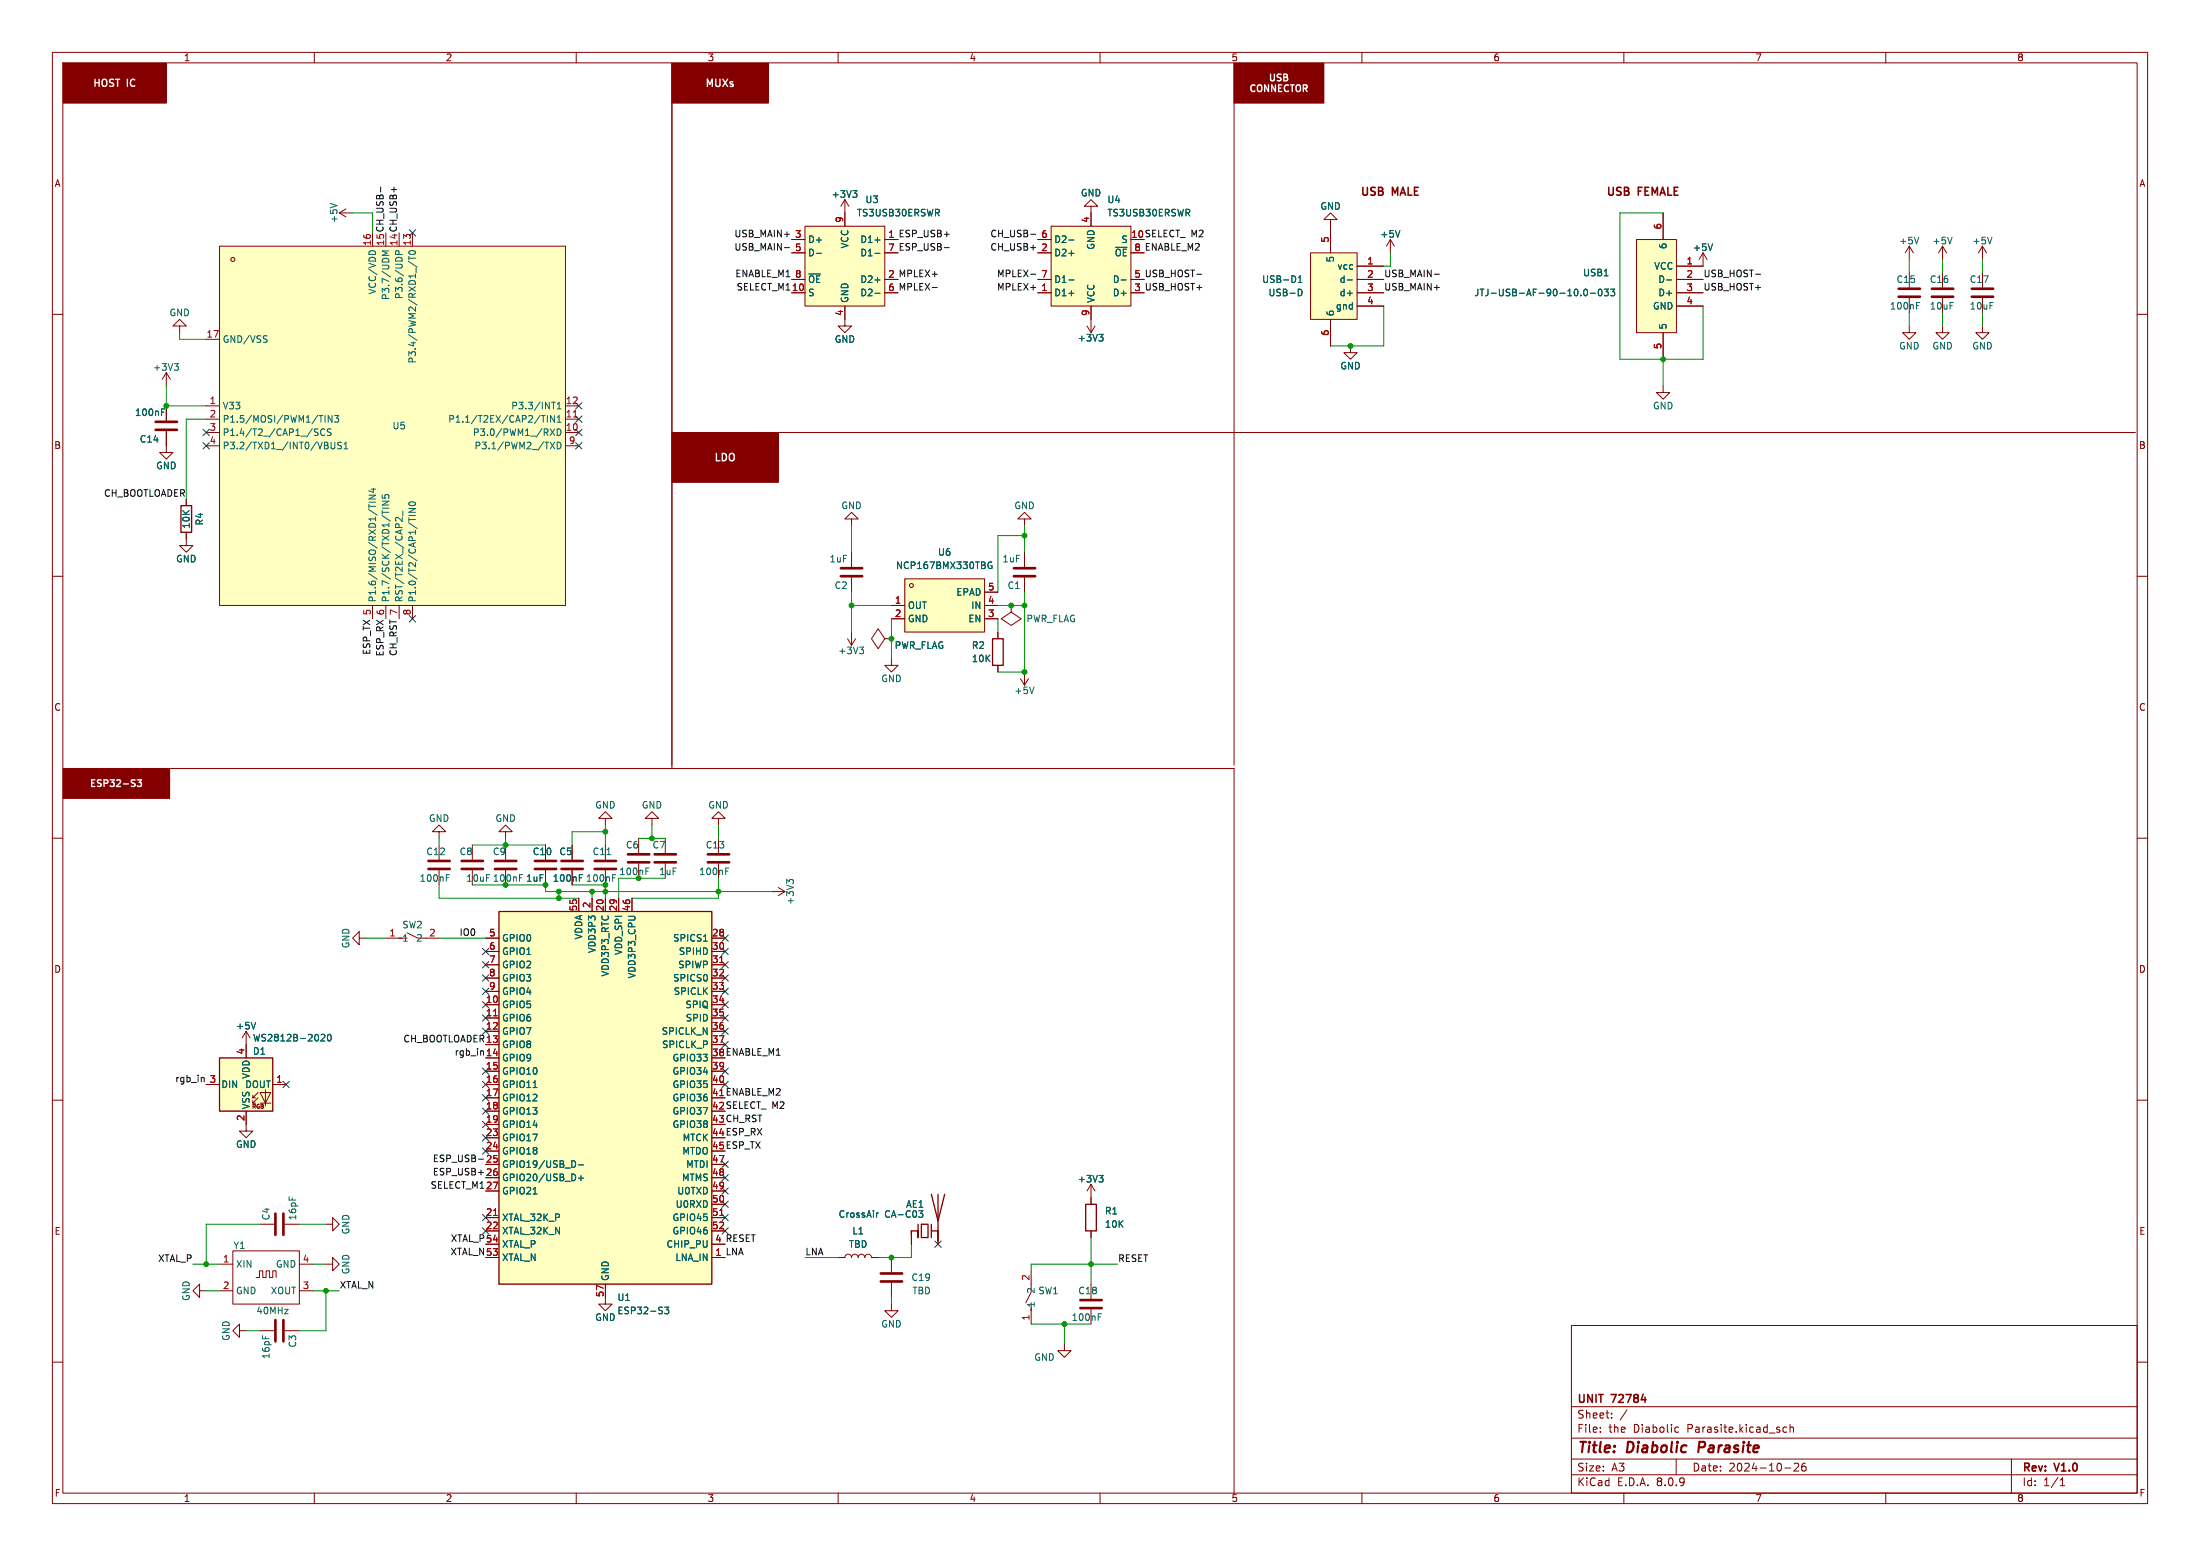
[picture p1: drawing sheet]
<svg xmlns="http://www.w3.org/2000/svg" width="420mm" height="297mm" viewBox="0 0 420 297" stroke-linecap="round" stroke-linejoin="round" font-family="sans-serif">
<g fill="none" stroke="#840000" stroke-width=".19">
<path d="M10 10h400v277h-400zM12 12h396v273h-396zM60 10v2M110 10v2M160 10v2M210 10v2M260 10v2M310 10v2M360 10v2M10 60h2M408 60h2M10 110h2"/>
<path d="M408 110h2M10 160h2M408 160h2M10 210h2M408 210h2M300 253h108v32h-108zM10 260h2M300 278.5h108M300 274.5h108M300 268.5h108M305.5 273.2v.2M305.5 272.5v.1"/>
<path d="M307.7 270.5v.2M307.7 269.8v.1M310.6 269.1l-1.3 1.9M319.9 273.3h.5M319.9 272.5h.5M320 278.5v3M341.1 272.5l-.4-.1-.3 .3 .1 .6h.6M341.7 272.5l.2-.1 .4 .1 .1 .9M341.7 271.9v1.5M342.5 279.4l.6-.1 .2 .1 .1 .3-1 1.1h1M344.7 279.3a.59 .59 0 0 0-.8 .6v.6l.2 .2 .4 .1 .2-.2 .1-.5-.1-.2h-.5l-.3 .2M384 278.5v6.5"/>
<path d="M408 260h2M60 285v2M110 285v2M160 285v2M210 285v2M260 285v2M300 281.5h108M310 285v2M340.7 280.2h1.2M360 285v2M393.3 283.6h.9M393.3 282.5l.4-.4v1.5"/>
</g>
<path d="M324.4 275.2l-.2 2" fill="none" stroke="#840000" stroke-width=".4"/>
<path d="M313.3 267.2h1" fill="none" stroke="#840000" stroke-width=".3"/>
<g fill="#840000">
<path d="M12.1 12.1h19.6v7.6h-19.6z"/>
<path d="M128.3 82.6h20.3v9.5h-20.3z"/>
<path d="M12.1 146.7h20.3v5.7h-20.3z"/>
<path d="M128.3 12.1h18.4v7.6h-18.4z"/>
<path d="M235.6 12.1h17.1v7.6h-17.1z"/>
</g>
<g fill="none" stroke="#840000" stroke-width=".19">
<path d="M378.5 47l-.8 1.3M378.5 47v2.5M378.5 47l.7 1.3M83.8 158.8h-1.3l1.3-1.3 1.3 1.3h-1.3v1.2M96.5 158.8h-1.3l1.3-1.3 1.3 1.3h-1.3v1.2M115.6 161.3v2.8M115.6 166.1v2.8M127 160v2.8M127 164.8v2.8M44.4 238.8h12.7v10.1h-12.7zM174 234.9v2.6M179.1 234.9v2.6"/>
<path d="M41.9 241.3h2.5M41.9 246.4h2.5M48.9 243.8h.6v-1.2h.7v1.2h.6v-1.2h.6v1.2h.7v-1.2h.6v1.2M57.1 241.3h2.6M57.1 246.4h2.6M160 240h1.3a.64 .64 0 0 1 .6-.6 .64 .64 0 0 1 .7 .6 .64 .64 0 0 1 .6-.6 .64 .64 0 0 1 .6 .6 .64 .64 0 0 1 .7-.6 .64 .64 0 0 1 .6 .6 .64 .64 0 0 1 .6-.6 .64 .64 0 0 1 .7 .6h1.2M203.2 256.5v1.3h-1.3l1.3 1.3 1.3-1.3h-1.3"/>
</g>
<path d="M113.5 165.9h4.1M113.5 164.3h4.1M125 164.6h4M125 163.1h4" fill="none" stroke="#840000" stroke-width=".51"/>
<path d="M175.3 233.7v2.5v-1.3h-1.3v.7M175.9 233.7h1.3v2.5h-1.3zM177.8 228l1.3 5 1.2-5M177.8 234.9h1.3M177.8 233.7v2.5M179.1 228v8.9" fill="none" stroke="#840000" stroke-width=".25"/>
<path d="M380.3 45.3l-.4 1.3M115.9 163.1h.7M117 167.6h.4M117 166.9h.6M167.7 231.5l-.4 .2M176.2 231.1l-.4 .5 .3 .1 .1 .4-.3 .3h-.3" fill="none" stroke="#006464" stroke-width=".19"/>
<path d="M41.9 47h66v68.6h-66z" fill="#ffffc2"/>
<g fill="none" stroke="#840000" stroke-width=".19">
<path d="M41.9 47h66v68.6h-66zM71.1 44.5v2.5M78.7 44.5v2.5M254 41.9h-1.3l1.3-1.3 1.3 1.3h-1.3v1.3M265.4 45.7l-.7 1.3M265.4 45.7v2.6M265.4 45.7l.8 1.3M378.5 52.1v2.8M378.5 56.9v2.8M31.7 71.1l-.7 1.3M31.7 71.1v2.6M31.7 77.5v2.8"/>
<path d="M31.7 71.1l.8 1.3M39.4 77.5h2.5M39.4 64.8h2.5M107.9 77.5h2.6M31.7 82.3v2.8M39.4 82.6h2.5M39.4 80h2.5M39.4 85.1h2.5M107.9 82.6h2.6M107.9 80h2.6M107.9 85.1h2.6M71.1 115.6v2.5"/>
<path d="M73.7 115.6v2.5M76.2 115.6v2.5M78.7 115.6v2.5M170.2 248.9v1.3h-1.3l1.3 1.3 1.2-1.3h-1.2M170.2 240v2.8M170.2 244.9v2.7M196.8 242.6v4l-1 2.1M196.8 248.7v4"/>
<circle cx="44.5" cy="49.5" r=".38"/>
</g>
<g fill="none" stroke="#006464" stroke-width=".19">
<path d="M74.2 47.9h-1.2l.9 .4-.9 .4M76.2 48.6l-.1-.6-.2-.2-.3 .1-.1 .7h1.3M78 49.9l1.6 1.1M78 48.9v.8M78 49.3h1.3M78.2 48a.69 .69 0 0 1 1.1 .3 .72 .72 0 0 1-1.3-.2zM267.2 44l-.4 1.3M30.9 78h.6M30.9 78.7h.4M33.3 69.4h.7l-.4 .5M33.8 69.9l.2 .2v.3l-.2 .3M50.8 64.1h.2"/>
<path d="M50.9 64.8l.1 .2-.1 .3M62.1 79.3v1.3M63.4 79.3v1.3l-.7-1.3v1.3M63.9 79.3h.8l-.5 .5 .4 .1v.6l-.2 .1-.5-.1M103.4 79.3h.7M104.5 79.3v1.3M105.3 76.8h.7M105.8 79.3v1.3l-.7-1.3v1.3M106.4 77.1l.3-.3v1.2M106.4 79.7l.3-.4v1.3M106.4 78h.7M60.2 81.9h.5"/>
<path d="M60.2 82.5l.4 .1 .1 .3-.2 .2h-.3M62 82a.6 .6 0 0 0-.8 .4 .6 .6 0 0 0 .5 .7l.3-.1M63.2 81.9h-.5l-.2 .1v.3l.6 .3 .1 .3-.2 .2h-.5M63.2 84.4v1l.2 .3 .4-.1 .1-.2v-1M65.2 84.5l-.5-.1-.2 .1v.4l.6 .2 .1 .3-.2 .3-.5-.1M65.7 85.7h.7M65.7 84.8l.3-.4v1.3M70.4 96.3v.7M70.4 95.9h1.3M70.4 94.5h1.3l-1.3 .7h1.3M70.9 93.4h.8M71.3 93.2v.8l-.9-.3"/>
<path d="M73 94.5v.6h.6l-.1-.2v-.4l.2-.1 .4 .1 .1 .1-.1 .5M73 97h1.2M73 95.7h1.2l-1.2 .7h1.2M76.8 98.8v.7l-.7-.7h-.3l-.3 .2M76.9 97.5v1M78 98.8v.7M78 98.4h1.3M78 97.1h1.3l-1.3 .7h1.3M78.1 96a.75 .75 0 0 1 1.2 .2 .72 .72 0 0 1-1.3-.1zM105 81.9l.9 1.2M105 84.4l.9 1.3M105.9 81.9l-.9 1.2"/>
<path d="M105.9 84.4l-.9 1.3M106.4 81.9a.64 .64 0 0 1 .7 .6 .64 .64 0 0 1-.7 .6zM106.4 84.4a.64 .64 0 0 1 .7 .6 .64 .64 0 0 1-.7 .7zM106.4 80.6h.7"/>
</g>
<path d="M109.5 79.6h.7" fill="none" stroke="#a90000" stroke-width=".19"/>
<path d="M376.4 56.6h4.1M376.4 55.1h4.1M29.7 80.5h4.1M29.7 82h4.1M168.1 244.6h4.1M168.1 243.1h4.1" fill="none" stroke="#840000" stroke-width=".51"/>
<path d="M250.2 48.3h8.9v12.7h-8.9z" fill="#ffffc2"/>
<g fill="none" stroke="#840000" stroke-width=".19">
<path d="M161.3 38.1l-.8 1.3M161.3 38.1v2.5M161.3 38.1l.8 1.3M250.2 48.3h8.9v12.7h-8.9zM254 43.2v5.1M259.1 50.8h5.1M259.1 53.3h5.1M259.1 55.9h5.1M259.1 58.4h5.1M161.3 61v1.2h-1.3l1.3 1.3 1.3-1.3h-1.3M207.5 62.2l.8 1.3M208.3 61v2.5"/>
<path d="M209 62.2l-.7 1.3M254 61v5M257.8 66v1.3h-1.3l1.3 1.3 1.3-1.3h-1.3M364.5 62.2v1.3h-1.3l1.3 1.3 1.3-1.3h-1.3M370.8 62.2v1.3h-1.2l1.2 1.3 1.3-1.3h-1.3M31.7 85.1v1.3h-1.2l1.2 1.2 1.3-1.2h-1.3M35.6 95.3v1.2M35.6 101.6v2.5h-1.3l1.3 1.3 1.2-1.3h-1.2M208.3 226.1l-.8 1.2M208.3 226.1v3.8M208.3 234.9v1.3M208.3 226.1l.7 1.2"/>
<path d="M208.3 245.1v2.8M208.3 249.9v2.8"/>
</g>
<path d="M162.8 36.4h.8l-.4 .5M163.3 36.9l.3 .2v.3l-.3 .3M247.8 55.2a.64 .64 0 0 1 .8 .6 .64 .64 0 0 1-.8 .7M247.8 53.9h.8M247.8 53l.4-.4v1.3M257.2 53.4h1M209.8 63.8h.8l-.4 .5M210.3 64.3l.3 .3v.3l-.3 .2M209.8 224.4h.8l-.4 .4M210.3 224.8l.3 .3v.3l-.3 .2M209.7 251.4h.4M209.7 250.8h.6" fill="none" stroke="#006464" stroke-width=".19"/>
<path d="M34.5 96.5h2.1v5.1h-2.1zM207.3 229.9h2v5h-2z" fill="none" stroke="#840000" stroke-width=".25"/>
<path d="M206.2 249.7h4.1M206.2 248.2h4.1" fill="none" stroke="#840000" stroke-width=".51"/>
<path d="M153.7 43.2h15.2v15.2h-15.2z" fill="#ffffc2"/>
<g fill="none" stroke="#840000" stroke-width=".19">
<path d="M66 39.9l-1.2 .7M64.8 40.6l1.2 .8M64.8 40.6h2.5M151.1 45.7h2.6M151.1 55.9h2.6M151.1 48.3h2.6M151.1 53.3h2.6M153.7 43.2h15.2v15.2h-15.2zM161.3 40.6v2.6M161.3 58.4v2.6M168.9 45.7h2.5M168.9 55.9h2.5"/>
<path d="M168.9 48.3h2.5M34.3 62.2h-1.3l1.3-1.2 1.3 1.2h-1.3v1.3M195.6 105.4v2.8M195.6 110.2v2.8"/>
</g>
<path d="M63.1 38.8l1.2 .4M155.9 48.4h.9M167 45.8h1M167 53.4h1M167 48.4h1M167 56h1" fill="none" stroke="#006464" stroke-width=".19"/>
<path d="M193.5 108.5h4.1M193.5 110h4.1" fill="none" stroke="#840000" stroke-width=".51"/>
<path d="M172.7 110.5h15.3v10.2h-15.3z" fill="#ffffc2"/>
<g fill="none" stroke="#840000" stroke-width=".19">
<path d="M162.6 99.1h-1.3l1.3-1.3 1.2 1.3h-1.2v1.2M195.6 99.1h-1.3l1.3-1.3 1.2 1.3h-1.2v1.2M162.6 105.4v2.8M162.6 110.2v2.8M170.2 115.6h2.5M170.2 118.1h2.5M172.7 110.5h15.3v10.2h-15.3zM188 115.6h2.5M188 118.1h2.5M188 113h2.5M161.8 121.9l.8 1.3M162.6 120.7v2.5"/>
<path d="M163.3 121.9l-.7 1.3"/>
<circle cx="174" cy="111.8" r=".38"/>
</g>
<path d="M189.3 107.3a.59 .59 0 0 0-.7 .6 .59 .59 0 0 0 .7 .6l.1-.5h-.3M164.1 123.5h.8l-.5 .5M164.6 124l.3 .2v.3l-.3 .3" fill="none" stroke="#006464" stroke-width=".19"/>
<path d="M160.5 108.5h4.1M160.5 110h4.1" fill="none" stroke="#840000" stroke-width=".51"/>
<path d="M200.7 43.2h15.2v15.2h-15.2z" fill="#ffffc2"/>
<g fill="none" stroke="#840000" stroke-width=".19">
<path d="M208.3 39.4h-1.3l1.3-1.3 1.2 1.3h-1.2v3.8M198.1 55.9h2.6M198.1 48.3h2.6M198.1 53.3h2.6M198.1 45.7h2.6M200.7 43.2h15.2v15.2h-15.2zM208.3 58.4v2.6M215.9 55.9h2.5M215.9 48.3h2.5M215.9 53.3h2.5M325.1 48.3l-.7 1.2M325.1 48.3v2.5"/>
<path d="M325.1 48.3l.8 1.2M364.5 47l-.8 1.3M364.5 47v2.5M364.5 52.1v2.8M364.5 56.9v2.8M364.5 47l.8 1.3M370.8 47l-.7 1.3M370.8 47v2.5M370.8 52.1v2.8M370.8 56.9v2.8M370.8 47l.8 1.3M317.5 73.7v1.2h-1.3l1.3 1.3 1.3-1.3h-1.3"/>
<path d="M378.5 62.2v1.3h-1.3l1.3 1.3 1.2-1.3h-1.2M193 115.6v1.2l1.9 1.3-1.9 1.3-1.9-1.3 1.9-1.3M193 115.6h.1M168.9 121.9l-1.3-1.9-1.2 1.9 1.2 1.9 1.3-1.9h1.3M170.2 121.9h.1M170.2 125.7v1.3h-1.3l1.3 1.3 1.2-1.3h-1.2M190.5 120.7v1.2M190.5 127v1.3M194.8 129.5l.8 1.3M195.6 128.3v2.5M196.3 129.5l-.7 1.3M137.2 156.2h-1.3l1.3-1.3 1.2 1.3h-1.2v1.3"/>
<path d="M137.2 160v2.8M137.2 164.8v2.8M147.3 170.2h2.6M148.6 169.4l1.3 .8M149.9 170.2l-1.3 .7M49.5 233.7h2.8M54.4 233.7h2.7"/>
</g>
<g fill="none" stroke="#006464" stroke-width=".19">
<path d="M204.1 56h.9M204.1 48.4h.9M204.1 53.4h.9M204.1 45.8h.9M214 53.4h1M326.9 46.6l-.4 1.2M365.9 58.3h.4M365.9 57.7h.6M366.3 45.3l-.4 1.3M372.7 45.3l-.5 1.3M197.4 131.1l-.4 1.3M138.5 166.3h.5"/>
<path d="M138.5 165.7h.6M150.7 168.3l-.5-.4v.8M150.7 168.1l.2-.2h.3l.3 .2"/>
</g>
<path d="M189.5 121.9h2v5.1h-2z" fill="none" stroke="#840000" stroke-width=".25"/>
<path d="M362.5 56.6h4M362.5 55.1h4M368.8 56.6h4.1M368.8 55.1h4.1M135.1 164.6h4.1M135.1 163.1h4.1M52.6 231.6v4.1M54.1 231.6v4.1" fill="none" stroke="#840000" stroke-width=".51"/>
<path d="M312.4 45.7h7.6v17.8h-7.6z" fill="#ffffc2"/>
<g fill="none" stroke="#840000" stroke-width=".19">
<path d="M312.4 45.7h7.6v17.8h-7.6zM317.5 40.6v5.1M320 50.8h5.1M320 53.3h5.1M320 55.9h5.1M320 58.4h5.1M317.5 63.5v5.1M68.6 179.1v-1.3l-1.3 1.3 1.3 1.2v-1.2h1.2M73.7 179.1h4M77.7 178.1l2.1 1h4M83.8 161.3v2.8M83.8 166.1v2.8"/>
<path d="M90.2 161.3v2.8M90.2 166.1v2.8M96.5 161.3v2.8M96.5 166.1v2.8M62.2 233.7h1.3v-1.3l1.3 1.3-1.3 1.2v-1.2M38.1 246.4v-1.3l-1.3 1.3 1.3 1.2v-1.2h1.3M62.2 241.3h1.3v-1.3l1.3 1.3-1.3 1.3v-1.3M115.6 247.6v1.3h-1.3l1.3 1.3 1.2-1.3h-1.2"/>
</g>
<path d="M302.5 55.3l.1-.1a.68 .68 0 0 1 .5 .6 .68 .68 0 0 1-.5 .7l-.3-.5zM303.6 56h1M305.3 55.2h.1a.68 .68 0 0 1 .5 .6 .68 .68 0 0 1-.5 .7 .84 .84 0 0 1-.1-1.3zM306.3 55.2h.7l-.4 .5 .4 .1v.5l-.2 .2-.5-.2M307.5 55.2h.8l-.5 .5 .4 .1v.5l-.2 .2-.5-.2M318.2 53.4h.9M85.2 167.6h.4M85.2 166.9h.6M99.2 167.6h.4M99.2 166.9h.6" fill="none" stroke="#006464" stroke-width=".19"/>
<path d="M81.8 165.9h4.1M81.8 164.3h4.1M88.1 165.9h4.1M88.1 164.3h4.1M94.5 165.9h4.1M94.5 164.3h4.1" fill="none" stroke="#840000" stroke-width=".51"/>
<path d="M95.2 174h40.7v71.1h-40.7z" fill="#ffffc2"/>
<path d="M95.2 174h40.7v71.1h-40.7z" fill="none" stroke="#840000" stroke-width=".25"/>
<g fill="none" stroke="#840000" stroke-width=".19">
<path d="M115.6 156.2h-1.3l1.3-1.3 1.2 1.3h-1.2v1.3M92.7 179.1h2.5M110.5 171.5v2.5M113 171.5v2.5M115.6 171.5v2.5M118.1 171.5v2.5M120.6 171.5v2.5M121.9 160v2.8M121.9 164.8v2.8M135.9 179.1h2.5M47 196.9l-.8 1.2M47 196.9v2.5"/>
<path d="M47 196.9l.8 1.2M92.7 196.9h2.5M92.7 191.8h2.5M92.7 194.3h2.5M92.7 199.4h2.5M92.7 181.6h2.5M92.7 184.2h2.5M92.7 186.7h2.5M92.7 189.2h2.5M135.9 196.9h2.5M135.9 191.8h2.5M135.9 194.3h2.5"/>
<path d="M135.9 199.4h2.5M135.9 181.6h2.5M135.9 184.2h2.5M135.9 186.7h2.5M135.9 189.2h2.5M92.7 201.9h2.5M92.7 204.5h2.5M92.7 207h2.5M92.7 209.6h2.5M92.7 212.1h2.5M92.7 214.6h2.5M92.7 217.2h2.5"/>
<path d="M92.7 219.7h2.5M135.9 204.5h2.5M135.9 207h2.5M92.7 232.4h2.5M92.7 234.9h2.5M92.7 222.2h2.5M92.7 224.8h2.5M92.7 227.3h2.5M92.7 237.5h2.5M135.9 232.4h2.5M135.9 234.9h2.5M135.9 222.2h2.5"/>
<path d="M135.9 224.8h2.5M135.9 227.3h2.5M135.9 229.9h2.5M45.7 254v-1.3l-1.3 1.3 1.3 1.3v-1.3h1.3M49.5 254h2.8M54.4 254h2.7M92.7 240h2.5M115.6 245.1v2.5M135.9 240h2.5"/>
</g>
<path d="M94.2 193.9h.7M137.4 183.7h.7M94.2 232h.7M137.4 232h.7" fill="none" stroke="#a90000" stroke-width=".19"/>
<path d="M123.3 166.3h.4M123.3 165.7h.6M134.3 179.6h.7M48.8 195.1l-.4 1.3M101.8 207.6h.7M101.8 227.9h.7M109.6 221.6l.3 .5-.3 .7M110.4 222.3h1M110.4 224.9h1M110.9 224.4v1M126.9 249.5h.8l-.5 .5 .4 .1v.5l-.2 .2-.5-.2" fill="none" stroke="#006464" stroke-width=".19"/>
<path d="M119.9 164.6h4.1M119.9 163.1h4.1M52.6 252v4M54.1 252v4" fill="none" stroke="#840000" stroke-width=".51"/>
<path d="M41.9 201.9h10.2v10.2h-10.2z" fill="#ffffc2"/>
<g fill="none" stroke="#840000" stroke-width=".19">
<path d="M12.1 12.1h19.6v7.6h-19.6zM128.3 12.1h18.4v7.6h-18.4zM128.3 12.1v134.6M235.6 12.1h17.1v7.6h-17.1zM235.6 12.1v134M151.1 55.9h2.6M151.1 48.3h2.6M151.1 53.3h2.6M151.1 45.7h2.6M161.3 40.6v2.6M161.3 58.4v2.6M168.9 55.9h2.5"/>
<path d="M168.9 48.3h2.5M168.9 45.7h2.5M198.1 55.9h2.6M198.1 48.3h2.6M198.1 53.3h2.6M198.1 45.7h2.6M208.3 40.6v2.6M208.3 58.4v2.6M215.9 55.9h2.5M215.9 48.3h2.5M215.9 53.3h2.5M254 43.2v5.1"/>
<path d="M259.1 55.9h5.1M259.1 53.3h5.1M259.1 50.8h5.1M259.1 58.4h5.1M317.5 40.6v5.1M320 55.9h5.1M320 53.3h5.1M320 50.8h5.1M320 58.4h5.1M31.7 77.5v2.8M254 61v5M317.5 63.5v5.1"/>
<path d="M31.7 82.3v2.8M35.6 95.3v1.2M128.3 82.6h20.3v9.5h-20.3zM143.5 82.6h264.2M35.6 101.6v1.3M170.2 115.6h2.5M170.2 118.1h2.5M188 115.6h2.5M188 118.1h2.5M188 113h2.5M170.2 121.9h.1M190.5 120.7v1.2"/>
<path d="M190.5 127v1.3M12.1 146.7h20.3v5.7h-20.3zM12.1 146.7h223.5v138.4M124.5 156.2h-1.3l1.3-1.3 1.2 1.3h-1.2v1.3M92.7 179.1h2.5M104.1 161.3v2.8M104.1 166.1v2.8M109.2 161.3v2.8M109.2 166.1v2.8M110.5 171.5v2.5M113 171.5v2.5M115.6 171.5v2.5"/>
<path d="M118.1 171.5v2.5M120.6 171.5v2.5M135.9 179.1h2.5M47 199.4v2.5M92.7 196.9h2.5M92.7 191.8h2.5M92.7 194.3h2.5M92.7 199.4h2.5M92.7 181.6h2.5M92.7 184.2h2.5M92.7 186.7h2.5M92.7 189.2h2.5"/>
<path d="M135.9 196.9h2.5M135.9 191.8h2.5M135.9 194.3h2.5M135.9 199.4h2.5M135.9 181.6h2.5M135.9 184.2h2.5M135.9 186.7h2.5M135.9 189.2h2.5M39.4 207h2.5M47 212.1v3.8h1.3l-1.3 1.3-1.3-1.3h1.3M48.3 210.6h.5M48.3 209.6h.5"/>
<path d="M49.3 209.6l-1 1v-.5M49.3 208.5l-1 1.1v-.6M49.7 208.5h2l-1 2.1zM49.7 210.6h2M50.7 208v3.1M52.1 207h2.5M92.7 209.6h2.5M92.7 207h2.5M92.7 201.9h2.5M92.7 204.5h2.5M92.7 212.1h2.5M92.7 214.6h2.5"/>
<path d="M92.7 217.2h2.5M92.7 219.7h2.5M135.9 207h2.5M135.9 204.5h2.5M92.7 232.4h2.5M92.7 234.9h2.5M92.7 222.2h2.5M92.7 224.8h2.5M92.7 227.3h2.5M92.7 237.5h2.5M135.9 232.4h2.5M135.9 234.9h2.5"/>
<path d="M135.9 222.2h2.5M135.9 224.8h2.5M135.9 227.3h2.5M135.9 229.9h2.5M174 234.9v2.6M179.1 234.9v2.6M208.3 228.6v1.3M208.3 234.9v1.3M92.7 240h2.5M115.6 245.1v2.5M135.9 240h2.5M160 240h1.3"/>
<path d="M166.4 240h1.2"/>
</g>
<path d="M41.9 201.9h10.2v10.2h-10.2z" fill="none" stroke="#840000" stroke-width=".25"/>
<g fill="none" stroke="#006464" stroke-width=".19">
<path d="M162.8 36.4h.8l-.4 .5M163.3 36.9l.3 .2v.3l-.3 .3M155.9 48.4h.9M167 56h1M167 48.4h1M167 53.4h1M167 45.8h1M204.1 56h.9M204.1 48.4h.9M204.1 53.4h.9M204.1 45.8h.9M214 53.4h1"/>
<path d="M247.8 55.2a.64 .64 0 0 1 .8 .6 .64 .64 0 0 1-.8 .7M247.8 53.9h.8M247.8 53l.4-.4v1.3M257.2 53.4h1M267.2 44l-.4 1.3M302.5 55.3l.1-.1a.68 .68 0 0 1 .5 .6 .68 .68 0 0 1-.5 .7l-.3-.5zM303.6 56h1M305.3 55.2h.1a.68 .68 0 0 1 .5 .6 .68 .68 0 0 1-.5 .7 .84 .84 0 0 1-.1-1.3zM306.3 55.2h.7l-.4 .5 .4 .1v.5l-.2 .2-.5-.2M307.5 55.2h.8l-.5 .5 .4 .1v.5l-.2 .2-.5-.2M318.2 53.4h.9M326.9 46.6l-.4 1.2"/>
<path d="M30.9 78.7h.4M30.9 78h.6M209.8 63.8h.8l-.4 .5M210.3 64.3l.3 .3v.3l-.3 .2M189.3 107.3a.59 .59 0 0 0-.7 .6 .59 .59 0 0 0 .7 .6l.1-.5h-.3M110.6 167.6h.4M110.6 166.9h.6M134.3 179.6h.7M48.8 195.1l-.4 1.3M61.3 197.6l.5-.2 .2 .4-.8 .9h.8M62.7 197.5l.1-.1a.68 .68 0 0 1 .4 .7 .68 .68 0 0 1-.4 .6 .84 .84 0 0 1-.1-1.2zM101.8 207.6h.7"/>
<path d="M101.8 227.9h.7M109.6 221.6l.3 .5-.3 .7M110.4 222.3h1M110.4 224.9h1M110.9 224.4v1M167.7 231.5l-.4 .2M176.2 231.1l-.4 .5 .3 .1 .1 .4-.3 .3h-.3M209.8 224.4h.8l-.4 .4M210.3 224.8l.3 .3v.3l-.3 .2M126.9 249.5h.8l-.5 .5 .4 .1v.5l-.2 .2-.5-.2"/>
</g>
<path d="M102.1 165.9h4.1M102.1 164.3h4.1M107.2 165.9h4.1M107.2 164.3h4.1" fill="none" stroke="#840000" stroke-width=".51"/>
<g fill="none" stroke="#0f0f0f" stroke-width=".19">
<path d="M72.7 35.7v1M149.8 47.3h.9M149.8 44.7h.9M178 54.9h.9M180.3 47.3h.9M180.3 44.7h.9M196.7 52.3h1M196.7 44.7h1M228.5 52.3h.9M273.8 52.3h1M335.1 52.3h1M38.6 205.7l.4 .1v.7"/>
<path d="M91.3 221.3h1"/>
</g>
<path d="M25.6 148.8l.2 .1M25.7 149.6v.4M26.2 148.8h.8l-.4 .5 .3 .2v.5l-.1 .1-.6-.1" fill="none" stroke="#fff" stroke-width=".25"/>
<g fill="none" stroke="#009600" stroke-width=".19">
<path d="M67.3 40.6h3.8v3.9M264.2 58.4v7.6h-10.2M265.4 48.3v2.5h-1.2M317.5 40.6h-8.3v28h15.9v-10.2M364.5 49.5v2.6M364.5 59.7v2.5M370.8 49.5v2.6M370.8 59.7v2.5M378.5 49.5v2.6M378.5 59.7v2.5M31.7 73.7v3.8h7.7M34.3 63.5v1.3h5.1"/>
<path d="M317.5 68.6v5.1M39.4 80h-3.8v15.3M162.6 100.3v5.1M162.6 113v7.7M162.6 115.6h7.6M170.2 118.1v7.6M190.5 118.1v2.6M190.5 115.6h5.1M195.6 100.3v5.1M195.6 113v15.3h-5.1M195.6 102.2h-5.1v10.8M115.6 158.8h-6.4v2.5"/>
<path d="M115.6 157.5v3.8M124.5 157.5v2.5M137.2 157.5v2.5M69.8 179.1h3.9M83.8 179.1h8.9M83.8 168.9v2.6h26.7M83.8 160v1.3M90.2 168.9h13.9v1.3h43.2M90.2 161.3h13.9M96.5 160v1.3M106.7 170.2v1.3M109.2 168.9h6.4v2.6"/>
<path d="M113 170.2v1.3M121.9 160h5.1M127 167.6h-8.9v3.9M137.2 167.6v3.9h-16.6M49.5 233.7h-10.1v7.6M57.1 233.7h5.1M174 237.5v2.5h-6.4M208.3 236.2v8.9M36.8 241.3h5.1M39.4 246.4h2.5M47 254h2.5M59.7 241.3h2.5"/>
<path d="M59.7 246.4h5.1M62.2 246.4v7.6h-5.1M153.7 240h6.3M170.2 247.6v1.3M196.8 252.7h11.5M203.2 252.7v3.8M213.4 241.3h-16.6v1.3"/>
</g>
<g fill="none" stroke="#000084" stroke-width=".19">
<path d="M78.1 43.8l1.2 1.3M79.3 43.8l-1.2 1.3M109.9 79.4l1.2 1.2M109.9 76.9l1.2 1.2M111.1 79.4l-1.2 1.2M111.1 76.9l-1.2 1.2M38.8 81.9l1.2 1.3M38.8 84.5l1.2 1.2M40 81.9l-1.2 1.3M40 84.5l-1.2 1.2M109.9 84.5l1.2 1.2M109.9 81.9l1.2 1.3"/>
<path d="M111.1 84.5l-1.2 1.2M111.1 81.9l-1.2 1.3M78.1 117.5l1.2 1.2M79.3 117.5l-1.2 1.2M137.8 178.5l1.2 1.2M139 178.5l-1.2 1.2M92.1 196.2l1.2 1.3M92.1 193.7l1.2 1.2M92.1 181l1.2 1.2M92.1 183.5l1.2 1.3M92.1 191.2l1.2 1.2M92.1 188.6l1.2 1.2"/>
<path d="M92.1 186.1l1.2 1.2M93.3 196.2l-1.2 1.3M93.3 193.7l-1.2 1.2M93.3 181l-1.2 1.2M93.3 183.5l-1.2 1.3M93.3 191.2l-1.2 1.2M93.3 188.6l-1.2 1.2M93.3 186.1l-1.2 1.2M137.8 181l1.2 1.2M137.8 186.1l1.2 1.2M137.8 196.2l1.2 1.3M137.8 188.6l1.2 1.2"/>
<path d="M137.8 198.8l1.2 1.2M137.8 191.2l1.2 1.2M137.8 193.7l1.2 1.2M137.8 183.5l1.2 1.3M139 181l-1.2 1.2M139 186.1l-1.2 1.2M139 196.2l-1.2 1.3M139 188.6l-1.2 1.2M139 198.8l-1.2 1.2M139 191.2l-1.2 1.2M139 193.7l-1.2 1.2M139 183.5l-1.2 1.3"/>
<path d="M54 206.4l1.2 1.2M55.2 206.4l-1.2 1.2M92.1 208.9l1.2 1.3M92.1 214l1.2 1.2M92.1 211.5l1.2 1.2M92.1 206.4l1.2 1.2M92.1 203.9l1.2 1.2M92.1 216.6l1.2 1.2M92.1 219.1l1.2 1.2M93.3 208.9l-1.2 1.3M93.3 214l-1.2 1.2M93.3 211.5l-1.2 1.2"/>
<path d="M93.3 206.4l-1.2 1.2M93.3 203.9l-1.2 1.2M93.3 216.6l-1.2 1.2M93.3 219.1l-1.2 1.2M137.8 206.4l1.2 1.2M137.8 203.9l1.2 1.2M139 206.4l-1.2 1.2M139 203.9l-1.2 1.2M92.1 231.8l1.2 1.2M92.1 234.3l1.2 1.3M93.3 231.8l-1.2 1.2M93.3 234.3l-1.2 1.3"/>
<path d="M137.8 234.3l1.2 1.3M137.8 229.3l1.2 1.2M137.8 231.8l1.2 1.2M137.8 221.6l1.2 1.3M137.8 224.2l1.2 1.2M137.8 226.7l1.2 1.2M139 234.3l-1.2 1.3M139 229.3l-1.2 1.2M139 231.8l-1.2 1.2M139 221.6l-1.2 1.3M139 224.2l-1.2 1.2M139 226.7l-1.2 1.2"/>
<path d="M178.5 236.9l1.2 1.2M179.7 236.9l-1.2 1.2"/>
</g>
<path d="M94.2 193.9h.7M137.4 183.7h.7M94.2 232h.7M137.4 232h.7" fill="none" stroke="#a90000" stroke-width=".19"/>
<g fill="#009600" stroke="#009600" stroke-width=".19">
<circle cx="31.7" cy="77.5" r=".46"/>
<circle cx="62.2" cy="246.4" r=".46"/>
<circle cx="39.4" cy="241.3" r=".46"/>
<circle cx="170.2" cy="240" r=".46"/>
<circle cx="203.2" cy="252.7" r=".46"/>
<circle cx="208.3" cy="241.3" r=".46"/>
<circle cx="195.6" cy="128.3" r=".46"/>
<circle cx="170.2" cy="121.9" r=".46"/>
<circle cx="137.2" cy="170.2" r=".46"/>
<circle cx="96.5" cy="168.9" r=".46"/>
<circle cx="104.1" cy="168.9" r=".46"/>
<circle cx="106.7" cy="171.5" r=".46"/>
<circle cx="96.5" cy="161.3" r=".46"/>
<circle cx="106.7" cy="170.2" r=".46"/>
<circle cx="162.6" cy="115.6" r=".46"/>
<circle cx="113" cy="170.2" r=".46"/>
<circle cx="115.6" cy="168.9" r=".46"/>
<circle cx="115.6" cy="170.2" r=".46"/>
<circle cx="121.9" cy="167.6" r=".46"/>
<circle cx="124.5" cy="160" r=".46"/>
<circle cx="115.6" cy="158.8" r=".46"/>
<circle cx="317.5" cy="68.6" r=".46"/>
<circle cx="257.8" cy="66" r=".46"/>
<circle cx="195.6" cy="102.2" r=".46"/>
<circle cx="195.6" cy="115.6" r=".46"/>
<circle cx="193" cy="115.6" r=".46"/>
</g>
<g font-size="2.8" fill="#840000">
<text x="301" y="277.9">Title:</text>
<text x="310.6" y="277.9">Diabolic</text>
<text x="325.1" y="277.9">Parasite</text>
</g>
<g font-size="2.1" fill="#840000">
<text x="259.5" y="37.8">USB</text>
<text x="265.8" y="37.8">MALE</text>
<text x="306.5" y="37.8">USB</text>
<text x="312.7" y="37.8">FEMALE</text>
<text x="301" y="268.2">UNIT</text>
<text x="307.7" y="268.2">72784</text>
<text x="301" y="273.7">File:</text>
<text x="301" y="271">Sheet:</text>
<text x="307.1" y="273.7">the</text>
<text x="311.9" y="273.7">Diabolic</text>
<text x="322.2" y="273.7">Parasite.kicad_sch</text>
<text x="301" y="281.1">Size:</text>
<text x="307.6" y="281.1">A3</text>
<text x="323" y="281.1">Date:</text>
<text x="330" y="281.1">2024-10-26</text>
<text x="386" y="281.3">Rev:</text>
<text x="392.4" y="281.3">V1.0</text>
<text x="301" y="283.9">KiCad</text>
<text x="308.7" y="283.9">E.D.A.</text>
<text x="316.3" y="283.9">8.0.9</text>
<text x="386" y="283.9">Id:</text>
<text x="390.1" y="283.9">1/1</text>
</g>
<g font-size="1.9" fill="#fff">
<text x="17.6" y="16.9">HOST</text>
<text x="24.2" y="16.9">IC</text>
<text x="134.5" y="17">MUXs</text>
<text x="136.2" y="88.4">LDO</text>
</g>
<g font-size="1.8" fill="#840000">
<text x="35" y="11.9">1</text>
<text x="85" y="11.9">2</text>
<text x="135" y="11.9">3</text>
<text x="185" y="11.9">4</text>
<text x="235" y="11.9">5</text>
<text x="285" y="11.9">6</text>
<text x="335" y="11.9">7</text>
<text x="385" y="11.9">8</text>
<text x="10.3" y="35.9">A</text>
<text x="408.3" y="35.9">A</text>
<text x="215.9" y="45.5">10 SELECT_ M2</text>
<text x="169.5" y="53.1">2 MPLEX+</text>
<text x="10.3" y="85.9">B</text>
<text x="408.2" y="85.9">B</text>
<text x="10.3" y="135.9">C</text>
<text x="408.2" y="135.9">C</text>
<text x="10.3" y="185.9">D</text>
<text x="408.2" y="185.9">D</text>
<text x="135.8" y="201.7">38 ENABLE_M1</text>
<text x="135.8" y="211.8">42 SELECT_ M2</text>
<text x="135.8" y="214.4">43 CH_RST</text>
<text x="135.8" y="219.5">45 ESP_TX</text>
<text x="135.8" y="216.9">44 ESP_RX</text>
<text x="10.3" y="235.9">E</text>
<text x="136.5" y="237.2">4 RESET</text>
<text x="408.3" y="235.9">E</text>
<text x="10.3" y="285.9">F</text>
<text x="35" y="286.9">1</text>
<text x="85" y="286.9">2</text>
<text x="135" y="286.9">3</text>
<text x="185" y="286.9">4</text>
<text x="235" y="286.9">5</text>
<text x="285" y="286.9">6</text>
<text x="335" y="286.9">7</text>
<text x="385" y="286.9">8</text>
<text x="408.3" y="285.9">F</text>
</g>
<g font-size="1.8" fill="#fff">
<text x="238.3" y="17.9">CONNECTOR</text>
<text x="242" y="15.9">USB</text>
<text x="17" y="150.6">ESP32-S3</text>
</g>
<g font-size="1.8" fill="#006464">
<text x="158.6" y="37.9">+3V3</text>
<text x="163.5" y="41.5">TS3USB30ERSWR</text>
<text x="165.1" y="39">U3</text>
<text x="206.2" y="37.7">GND</text>
<text x="211.3" y="41.5">TS3USB30ERSWR</text>
<text x="211.3" y="39">U4</text>
<text x="252" y="40.2">GND</text>
<text x="64.6" y="42.7" transform="rotate(-90 64.6 42.7)">+5V</text>
<text x="154.2" y="46.6">D+</text>
<text x="162.2" y="47.5" transform="rotate(-90 162.2 47.5)">VCC</text>
<text x="164.1" y="46.6">D1+</text>
<text x="201.2" y="46.6">D2-</text>
<text x="209.1" y="47.8" transform="rotate(-90 209.1 47.8)">GND</text>
<text x="214" y="46.6">S</text>
<text x="263.4" y="45.6">+5V</text>
<text x="318.4" y="47.6" transform="rotate(-90 318.4 47.6)">6</text>
<text x="362.5" y="46.8">+5V</text>
<text x="368.8" y="46.8">+5V</text>
<text x="376.4" y="46.8">+5V</text>
<text x="154.2" y="49.1">D-</text>
<text x="164.1" y="49.1">D1-</text>
<text x="201.2" y="49.1">D2+</text>
<text x="212.7" y="49.1">~{OE}</text>
<text x="254.9" y="50.2" transform="rotate(-90 254.9 50.2)">5</text>
<text x="255.2" y="51.7">vcc</text>
<text x="302.1" y="52.9">USB1</text>
<text x="315.7" y="51.7">VCC</text>
<text x="323.1" y="48.1">+5V</text>
<text x="72" y="56.3" transform="rotate(-90 72 56.3)">VCC/VDD</text>
<text x="74.5" y="57.4" transform="rotate(-90 74.5 57.4)">P3.7/UDM</text>
<text x="77.1" y="57.2" transform="rotate(-90 77.1 57.2)">P3.6/UDP</text>
<text x="154.2" y="56.7">S</text>
<text x="154.2" y="54.2">~{OE}</text>
<text x="162.2" y="57.9" transform="rotate(-90 162.2 57.9)">GND</text>
<text x="164.1" y="54.2">D2+</text>
<text x="164.1" y="56.7">D2-</text>
<text x="201.2" y="56.7">D1+</text>
<text x="201.2" y="54.2">D1-</text>
<text x="209.1" y="57.9" transform="rotate(-90 209.1 57.9)">VCC</text>
<text x="212.3" y="56.7">D+</text>
<text x="212.3" y="54.2">D-</text>
<text x="240.8" y="54.2">USB-D1</text>
<text x="242.1" y="56.7">USB-D</text>
<text x="254.9" y="59.3">gnd</text>
<text x="255.6" y="54.2">d-</text>
<text x="255.6" y="56.7">d+</text>
<text x="281.4" y="56.7">JTJ-USB-AF-90-10.0-033</text>
<text x="315.5" y="59.3">GND</text>
<text x="316.5" y="54.2">D-</text>
<text x="316.5" y="56.7">D+</text>
<text x="360.7" y="59.3">100nF</text>
<text x="362" y="54.2">C15</text>
<text x="368.3" y="54.2">C16</text>
<text x="368.3" y="59.3">10uF</text>
<text x="375.9" y="54.2">C17</text>
<text x="375.9" y="59.3">10uF</text>
<text x="32.3" y="60.6">GND</text>
<text x="42.4" y="65.6">GND/VSS</text>
<text x="159.3" y="65.6">GND</text>
<text x="205.6" y="65.4">+3V3</text>
<text x="254.9" y="60.5" transform="rotate(-90 254.9 60.5)">6</text>
<text x="318.4" y="63" transform="rotate(-90 318.4 63)">5</text>
<text x="29.1" y="71">+3V3</text>
<text x="79.6" y="69.5" transform="rotate(-90 79.6 69.5)">P3.4/PWM2/RXD1_/T0</text>
<text x="255.8" y="70.7">GND</text>
<text x="362.5" y="66.9">GND</text>
<text x="368.8" y="66.9">GND</text>
<text x="376.4" y="66.9">GND</text>
<text x="25.7" y="79.6">100nF</text>
<text x="42.4" y="78.3">V33</text>
<text x="42.4" y="80.9">P1.5/MOSI/PWM1/TIN3</text>
<text x="42.4" y="83.4">P1.4/T2_/CAP1_/SCS</text>
<text x="74.8" y="82.1">U5</text>
<text x="85.5" y="80.9">P1.1/T2EX/CAP2/TIN1</text>
<text x="90.2" y="83.4">P3.0/PWM1_/RXD</text>
<text x="97.5" y="78.3">P3.3/INT1</text>
<text x="315.5" y="78.3">GND</text>
<text x="26.6" y="84.7">C14</text>
<text x="29.7" y="89.8">GND</text>
<text x="42.4" y="86">P3.2/TXD1_/INT0/VBUS1</text>
<text x="90.5" y="86">P3.1/PWM2_/TXD</text>
<text x="36.4" y="101" transform="rotate(-90 36.4 101)">10K</text>
<text x="39" y="100.4" transform="rotate(-90 39 100.4)">R4</text>
<text x="160.5" y="97.4">GND</text>
<text x="193.5" y="97.4">GND</text>
<text x="33.5" y="107.5">GND</text>
<text x="158.3" y="107.5">1uF</text>
<text x="179" y="106.3">U6</text>
<text x="191.3" y="107.5">1uF</text>
<text x="159.2" y="112.6">C2</text>
<text x="171" y="108.8">NCP167BMX330TBG</text>
<text x="182.5" y="113.9">EPAD</text>
<text x="192.3" y="112.6">C1</text>
<text x="72" y="115.1" transform="rotate(-90 72 115.1)">P1.6/MISO/RXD1/TIN4</text>
<text x="74.5" y="115.1" transform="rotate(-90 74.5 115.1)">P1.7/SCK/TXD1/TIN5</text>
<text x="77.1" y="115.1" transform="rotate(-90 77.1 115.1)">RST/T2EX_/CAP2_</text>
<text x="79.6" y="115.1" transform="rotate(-90 79.6 115.1)">P1.0/T2/CAP1/TIN0</text>
<text x="173.2" y="116.4">OUT</text>
<text x="173.2" y="119">GND</text>
<text x="184.8" y="119">EN</text>
<text x="185.3" y="116.4">IN</text>
<text x="195.8" y="119">PWR_FLAG</text>
<text x="159.9" y="125.1">+3V3</text>
<text x="170.7" y="124.1">PWR_FLAG</text>
<text x="185.4" y="124.1">R2</text>
<text x="168.1" y="130.4">GND</text>
<text x="185.4" y="126.6">10K</text>
<text x="193.5" y="132.7">+5V</text>
<text x="113.5" y="154.5">GND</text>
<text x="122.4" y="154.5">GND</text>
<text x="135.1" y="154.5">GND</text>
<text x="81.8" y="157.1">GND</text>
<text x="94.5" y="157.1">GND</text>
<text x="81.3" y="163.4">C12</text>
<text x="87.6" y="163.4">C8</text>
<text x="94" y="163.4">C9</text>
<text x="101.6" y="163.4">C10</text>
<text x="106.7" y="163.4">C5</text>
<text x="113" y="163.4">C11</text>
<text x="118.1" y="167.2">100nF</text>
<text x="119.4" y="162.2">C6</text>
<text x="124.5" y="162.2">C7</text>
<text x="125.7" y="167.2">1uF</text>
<text x="133.4" y="167.2">100nF</text>
<text x="134.6" y="162.2">C13</text>
<text x="80" y="168.5">100nF</text>
<text x="88.9" y="168.5">10uF 100nF</text>
<text x="100.3" y="168.5">1uF</text>
<text x="105.4" y="168.5">100nF</text>
<text x="111.8" y="168.5">100nF</text>
<text x="151.7" y="172.8" transform="rotate(-90 151.7 172.8)">+3V3</text>
<text x="76.7" y="177.4">SW2</text>
<text x="76.7" y="179.9">1</text>
<text x="79.4" y="179.9">2</text>
<text x="95.8" y="179.9">GPIO0</text>
<text x="111.4" y="179.4" transform="rotate(-90 111.4 179.4)">VDDA</text>
<text x="128.4" y="179.9">SPICS1</text>
<text x="66.9" y="181.1" transform="rotate(-90 66.9 181.1)">GND</text>
<text x="95.8" y="182.5">GPIO1</text>
<text x="95.8" y="185">GPIO2</text>
<text x="113.9" y="182" transform="rotate(-90 113.9 182)">VDD3P3</text>
<text x="119" y="182.4" transform="rotate(-90 119 182.4)">VDD_SPI</text>
<text x="129.4" y="185">SPIWP</text>
<text x="129.5" y="182.5">SPIHD</text>
<text x="95.8" y="187.6">GPIO3</text>
<text x="95.8" y="190.1">GPIO4</text>
<text x="116.4" y="186.5" transform="rotate(-90 116.4 186.5)">VDD3P3_RTC</text>
<text x="121.5" y="186.9" transform="rotate(-90 121.5 186.9)">VDD3P3_CPU</text>
<text x="128.4" y="187.6">SPICS0</text>
<text x="128.5" y="190.1">SPICLK</text>
<text x="45" y="196.7">+5V</text>
<text x="95.8" y="192.6">GPIO5</text>
<text x="95.8" y="195.2">GPIO6</text>
<text x="95.8" y="197.7">GPIO7</text>
<text x="126.2" y="197.7">SPICLK_N</text>
<text x="130.8" y="192.6">SPIQ</text>
<text x="130.8" y="195.2">SPID</text>
<text x="48.2" y="201.5">D1</text>
<text x="48.2" y="199">WS2812B-2020</text>
<text x="95.8" y="200.3">GPIO8</text>
<text x="95.8" y="202.8">GPIO9</text>
<text x="126.3" y="200.3">SPICLK_P</text>
<text x="128.3" y="202.8">GPIO33</text>
<text x="42.2" y="207.9">DIN</text>
<text x="46.7" y="207.9">DOUT</text>
<text x="47.9" y="206" transform="rotate(-90 47.9 206)">VDD</text>
<text x="95.8" y="205.3">GPIO10</text>
<text x="95.8" y="207.9">GPIO11</text>
<text x="128.3" y="205.3">GPIO34</text>
<text x="128.3" y="207.9">GPIO35</text>
<text x="47.9" y="211.8" transform="rotate(-90 47.9 211.8)">VSS</text>
<text x="95.8" y="210.4">GPIO12</text>
<text x="95.8" y="213">GPIO13</text>
<text x="95.8" y="215.5">GPIO14</text>
<text x="128.3" y="210.4">GPIO36</text>
<text x="128.3" y="213">GPIO37</text>
<text x="128.3" y="215.5">GPIO38</text>
<text x="45" y="219.3">GND</text>
<text x="95.8" y="218">GPIO17</text>
<text x="95.8" y="220.6">GPIO18</text>
<text x="130.2" y="220.6">MTDO</text>
<text x="130.2" y="218">MTCK</text>
<text x="95.8" y="223.1">GPIO19/USB_D-</text>
<text x="95.8" y="225.7">GPIO20/USB_D+</text>
<text x="130.1" y="225.7">MTMS</text>
<text x="130.9" y="223.1">MTDI</text>
<text x="205.6" y="225.9">+3V3</text>
<text x="51.7" y="233" transform="rotate(-90 51.7 233)">C4</text>
<text x="56.7" y="233" transform="rotate(-90 56.7 233)">16pF</text>
<text x="95.8" y="233.3">XTAL_32K_P</text>
<text x="95.8" y="228.2">GPIO21</text>
<text x="128.3" y="233.3">GPIO45</text>
<text x="128.9" y="230.7">U0RXD</text>
<text x="129.2" y="228.2">U0TXD</text>
<text x="160" y="232.6">CrossAir</text>
<text x="168.9" y="232.6">CA-C03</text>
<text x="172.9" y="230.7">AE1</text>
<text x="210.8" y="232">R1</text>
<text x="44.5" y="238.6">Y1</text>
<text x="66.9" y="235.7" transform="rotate(-90 66.9 235.7)">GND</text>
<text x="95.8" y="235.8">XTAL_32K_N</text>
<text x="95.8" y="238.4">XTAL_P</text>
<text x="127.1" y="238.4">CHIP_PU</text>
<text x="128.3" y="235.8">GPIO46</text>
<text x="162" y="238.4">TBD</text>
<text x="162.6" y="235.8">L1</text>
<text x="210.8" y="234.5">10K</text>
<text x="45" y="242.2">XIN</text>
<text x="52.6" y="242.2">GND</text>
<text x="66.9" y="243.3" transform="rotate(-90 66.9 243.3)">GND</text>
<text x="95.8" y="240.9">XTAL_N</text>
<text x="116.4" y="244.6" transform="rotate(-90 116.4 244.6)">GND</text>
<text x="128.8" y="240.9">LNA_IN</text>
<text x="173.9" y="244.7">C19</text>
<text x="36.4" y="248.4" transform="rotate(-90 36.4 248.4)">GND</text>
<text x="45" y="247.2">GND</text>
<text x="48.9" y="251.1">40MHz</text>
<text x="51.6" y="247.2">XOUT</text>
<text x="117.8" y="251.1">ESP32-S3</text>
<text x="117.8" y="248.5">U1</text>
<text x="174.1" y="247.2">TBD</text>
<text x="197.7" y="249.7" transform="rotate(-90 197.7 249.7)">1</text>
<text x="197.7" y="247" transform="rotate(-90 197.7 247)">2</text>
<text x="198.1" y="247.2">SW1</text>
<text x="205.7" y="247.2">C18</text>
<text x="44" y="256" transform="rotate(-90 44 256)">GND</text>
<text x="56.7" y="257.3" transform="rotate(-90 56.7 257.3)">C3</text>
<text x="113.5" y="252.3">GND</text>
<text x="168.1" y="253.6">GND</text>
<text x="204.5" y="252.3">100nF</text>
<text x="51.7" y="259.5" transform="rotate(-90 51.7 259.5)">16pF</text>
<text x="197.4" y="259.9">GND</text>
</g>
<g font-size="1.8" fill="#a90000">
<text x="70.9" y="47" transform="rotate(-90 70.9 47)">16</text>
<text x="78.5" y="47" transform="rotate(-90 78.5 47)">13</text>
<text x="151.7" y="45.5">3</text>
<text x="161" y="42.6" transform="rotate(-90 161 42.6)">9</text>
<text x="169.5" y="45.5">1</text>
<text x="198.7" y="45.5">6</text>
<text x="208" y="42.6" transform="rotate(-90 208 42.6)">4</text>
<text x="215.9" y="45.5">10</text>
<text x="253.7" y="46.4" transform="rotate(-90 253.7 46.4)">5</text>
<text x="317.2" y="43.9" transform="rotate(-90 317.2 43.9)">6</text>
<text x="151.7" y="48">5</text>
<text x="151.7" y="53.1">8</text>
<text x="169.5" y="53.1">2</text>
<text x="169.5" y="48">7</text>
<text x="198.7" y="48">2</text>
<text x="198.7" y="53.1">7</text>
<text x="216.5" y="53.1">5</text>
<text x="216.5" y="48">8</text>
<text x="260.9" y="50.5">1</text>
<text x="260.9" y="53.1">2</text>
<text x="321.9" y="50.5">1</text>
<text x="321.9" y="53.1">2</text>
<text x="151.1" y="55.6">10</text>
<text x="169.5" y="55.6">6</text>
<text x="198.7" y="55.6">1</text>
<text x="216.5" y="55.6">3</text>
<text x="260.9" y="55.6">3</text>
<text x="260.9" y="58.2">4</text>
<text x="321.9" y="55.6">3</text>
<text x="321.9" y="58.2">4</text>
<text x="39.3" y="64.5">17</text>
<text x="161" y="60.4" transform="rotate(-90 161 60.4)">4</text>
<text x="208" y="60.4" transform="rotate(-90 208 60.4)">9</text>
<text x="253.7" y="64.2" transform="rotate(-90 253.7 64.2)">6</text>
<text x="317.2" y="66.7" transform="rotate(-90 317.2 66.7)">5</text>
<text x="39.9" y="77.2">1</text>
<text x="107.9" y="77.2">12</text>
<text x="39.9" y="79.8">2</text>
<text x="39.9" y="82.3">3</text>
<text x="107.9" y="82.3">10</text>
<text x="107.9" y="79.8">11</text>
<text x="39.9" y="84.8">4</text>
<text x="108.5" y="84.8">9</text>
<text x="188.5" y="112.8">5</text>
<text x="78.5" y="117.5" transform="rotate(-90 78.5 117.5)">8</text>
<text x="170.7" y="115.3">1</text>
<text x="170.7" y="117.9">2</text>
<text x="188.5" y="117.9">3</text>
<text x="188.5" y="115.3">4</text>
<text x="112.8" y="173.4" transform="rotate(-90 112.8 173.4)">2</text>
<text x="74.2" y="178.8">1</text>
<text x="81.8" y="178.8">2</text>
<text x="93.3" y="178.8">5</text>
<text x="110.2" y="174" transform="rotate(-90 110.2 174)">55</text>
<text x="115.3" y="174" transform="rotate(-90 115.3 174)">20</text>
<text x="117.9" y="174" transform="rotate(-90 117.9 174)">29</text>
<text x="120.4" y="174" transform="rotate(-90 120.4 174)">46</text>
<text x="135.8" y="178.8">28</text>
<text x="93.3" y="181.4">6</text>
<text x="93.3" y="183.9">7</text>
<text x="135.8" y="181.4">30</text>
<text x="135.8" y="183.9">31</text>
<text x="92.7" y="191.5">10</text>
<text x="93.3" y="186.4">8</text>
<text x="93.3" y="189">9</text>
<text x="135.8" y="186.4">32</text>
<text x="135.8" y="189">33</text>
<text x="135.8" y="191.5">34</text>
<text x="92.7" y="194.1">11</text>
<text x="92.7" y="196.6">12</text>
<text x="135.8" y="196.6">36</text>
<text x="135.8" y="194.1">35</text>
<text x="46.7" y="201.4" transform="rotate(-90 46.7 201.4)">4</text>
<text x="92.7" y="199.1">13</text>
<text x="92.7" y="201.7">14</text>
<text x="135.8" y="199.1">37</text>
<text x="135.8" y="201.7">38</text>
<text x="39.9" y="206.8">3</text>
<text x="52.6" y="206.8">1</text>
<text x="92.7" y="204.2">15</text>
<text x="92.7" y="206.8">16</text>
<text x="92.7" y="209.3">17</text>
<text x="135.8" y="204.2">39</text>
<text x="135.8" y="206.8">40</text>
<text x="135.8" y="209.3">41 ENABLE_M2</text>
<text x="135.8" y="209.3">41</text>
<text x="46.7" y="214.1" transform="rotate(-90 46.7 214.1)">2</text>
<text x="92.7" y="211.8">18</text>
<text x="92.7" y="214.4">19</text>
<text x="135.8" y="211.8">42</text>
<text x="135.8" y="214.4">43</text>
<text x="92.7" y="216.9">23</text>
<text x="92.7" y="219.5">24</text>
<text x="92.7" y="222">25</text>
<text x="135.8" y="222">47</text>
<text x="135.8" y="219.5">45</text>
<text x="135.8" y="216.9">44</text>
<text x="92.7" y="224.5">26</text>
<text x="92.7" y="227.1">27</text>
<text x="135.8" y="224.5">48</text>
<text x="135.8" y="227.1">49</text>
<text x="92.7" y="232.2">21</text>
<text x="135.8" y="232.2">51</text>
<text x="135.8" y="229.6">50</text>
<text x="92.7" y="234.7">22</text>
<text x="92.7" y="239.8">53</text>
<text x="92.7" y="237.2">54</text>
<text x="135.8" y="234.7">52</text>
<text x="136.5" y="239.8">1</text>
<text x="136.5" y="237.2">4</text>
<text x="42.5" y="241">1</text>
<text x="57.7" y="241">4</text>
<text x="196.6" y="244.5" transform="rotate(-90 196.6 244.5)">2</text>
<text x="42.5" y="246.1">2</text>
<text x="57.7" y="246.1">3</text>
<text x="115.3" y="247.7" transform="rotate(-90 115.3 247.7)">57</text>
<text x="196.6" y="252.2" transform="rotate(-90 196.6 252.2)">1</text>
</g>
<g font-size="1.8" fill="#0f0f0f">
<text x="73.4" y="47" transform="rotate(-90 73.4 47)">15 CH_USB-</text>
<text x="75.9" y="47" transform="rotate(-90 75.9 47)">14 CH_USB+</text>
<text x="140.1" y="47.9">USB_MAIN-</text>
<text x="140.1" y="45.4">USB_MAIN+</text>
<text x="169.5" y="45.5">1 ESP_USB+</text>
<text x="189" y="47.9">CH_USB+</text>
<text x="189" y="45.4">CH_USB-</text>
<text x="140.3" y="53">ENABLE_M1</text>
<text x="169.5" y="48">7 ESP_USB-</text>
<text x="190.2" y="53">MPLEX-</text>
<text x="216.5" y="53.1">5 USB_HOST-</text>
<text x="216.5" y="48">8 ENABLE_M2</text>
<text x="264.2" y="53">USB_MAIN-</text>
<text x="325.1" y="53">USB_HOST-</text>
<text x="140.5" y="55.5">SELECT_M110</text>
<text x="169.5" y="55.6">6 MPLEX-</text>
<text x="190.2" y="55.5">MPLEX+</text>
<text x="216.5" y="55.6">3 USB_HOST+</text>
<text x="264.2" y="55.5">USB_MAIN+</text>
<text x="325.1" y="55.5">USB_HOST+</text>
<text x="19.8" y="94.9">CH_BOOTLOADER</text>
<text x="70.8" y="125.1" transform="rotate(-90 70.8 125.1)">ESP_TX 5</text>
<text x="73.3" y="125.4" transform="rotate(-90 73.3 125.4)">ESP_RX 6</text>
<text x="75.9" y="125.3" transform="rotate(-90 75.9 125.3)">CH_RST 7</text>
<text x="87.6" y="178.7">IO0</text>
<text x="76.9" y="199">CH_BOOTLOADER13</text>
<text x="86.7" y="201.6">rgb_in 14</text>
<text x="33.4" y="206.7">rgb_in</text>
<text x="82.5" y="221.9">ESP_USB-</text>
<text x="82.1" y="227">SELECT_M127</text>
<text x="82.5" y="224.4">ESP_USB+ 26</text>
<text x="85.9" y="239.7">XTAL_N53</text>
<text x="86" y="237.1">XTAL_P54</text>
<text x="136.5" y="239.8">1 LNA</text>
<text x="153.7" y="239.7">LNA</text>
<text x="30.1" y="241">XTAL_P</text>
<text x="213.4" y="241">RESET</text>
<text x="64.8" y="246">XTAL_N</text>
</g>
<text font-size="1.1" fill="#840000" x="48" y="211.8">RGB</text>
</svg>
